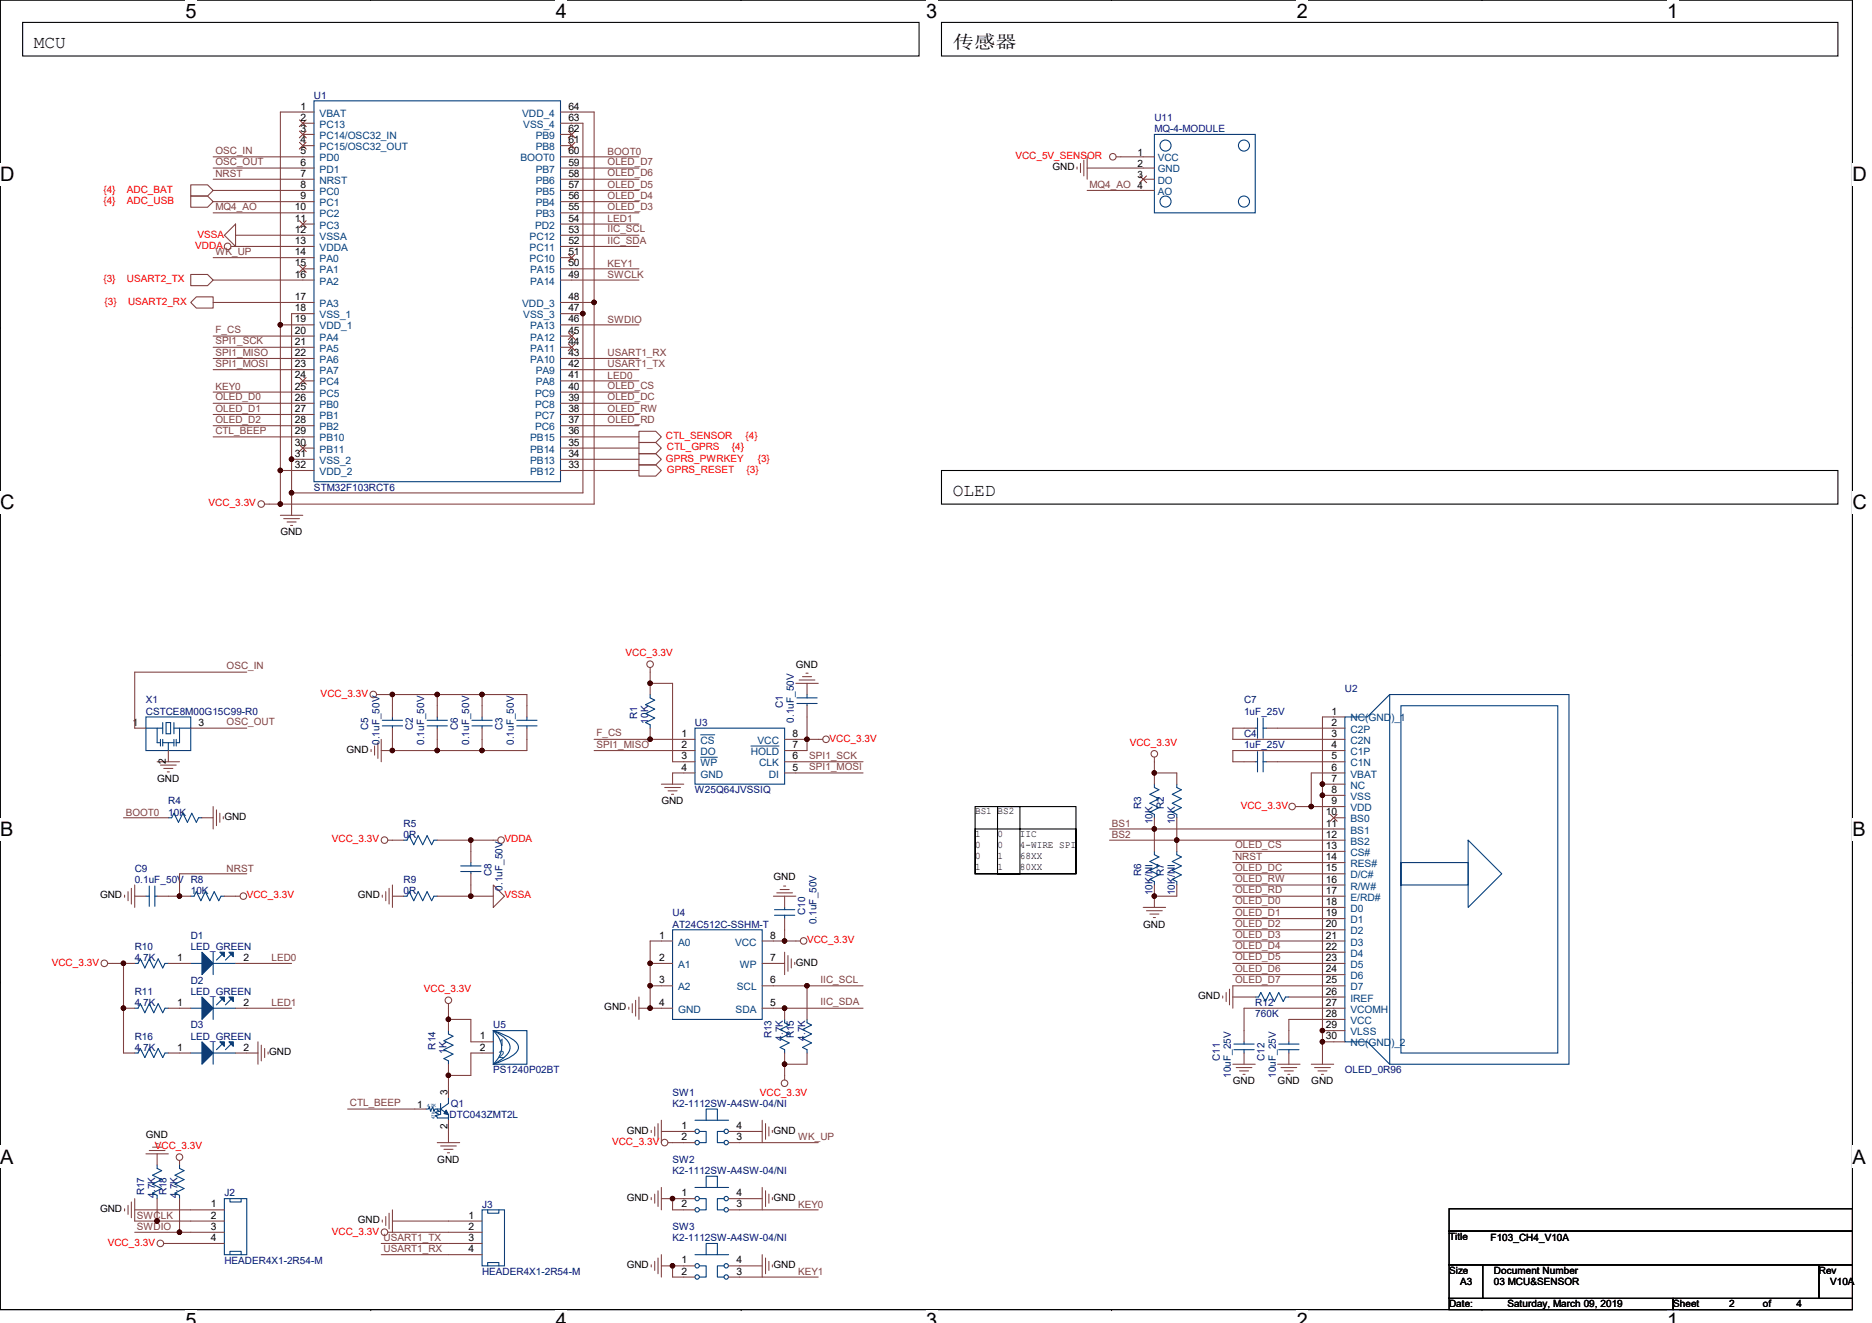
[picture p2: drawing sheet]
<svg xmlns="http://www.w3.org/2000/svg" width="297mm" height="210mm" viewBox="0 0 297 210" stroke-linecap="round" stroke-linejoin="round" font-family="sans-serif">
<path d="M0 0h293.9v207.9h-293.9z" fill="none" stroke="#000" stroke-width=".17"/>
<g fill="#fff">
<path d="M29.4 0h1.8v3.5h-1.8z"/>
<path d="M29.4 207.9h1.8v2h-1.8z"/>
</g>
<path d="M58.8 0h.1M58.8 207.9h.1" fill="none" stroke="#000" stroke-width=".17"/>
<g fill="#fff">
<path d="M88.2 0h1.8v3.5h-1.8z"/>
<path d="M88.2 207.9h1.8v2h-1.8z"/>
</g>
<path d="M117.6 0h.1M117.6 207.9h.1" fill="none" stroke="#000" stroke-width=".17"/>
<g fill="#fff">
<path d="M147 0h1.7v3.5h-1.7z"/>
<path d="M147 207.9h1.7v2h-1.7z"/>
</g>
<path d="M176.4 0h.1M176.4 207.9h.1" fill="none" stroke="#000" stroke-width=".17"/>
<g fill="#fff">
<path d="M205.8 0h1.7v3.5h-1.7z"/>
<path d="M205.8 207.9h1.7v2h-1.7z"/>
</g>
<path d="M235.2 0h.1M235.2 207.9h.1" fill="none" stroke="#000" stroke-width=".17"/>
<g fill="#fff">
<path d="M264.5 0h1.8v3.5h-1.8z"/>
<path d="M264.5 207.9h1.8v2h-1.8z"/>
<path d="M0 26h2.3v3.5h-2.3z"/>
<path d="M293.9 26h2.3v3.5h-2.3z"/>
<path d="M0 77.9h2.3v3.5h-2.3z"/>
<path d="M293.9 77.9h2.3v3.5h-2.3z"/>
</g>
<path d="M0 52h.1M293.9 52h.1" fill="none" stroke="#000" stroke-width=".17"/>
<g fill="#fff">
<path d="M0 129.9h2.1v3.5h-2.1z"/>
<path d="M293.9 129.9h2.1v3.5h-2.1z"/>
</g>
<path d="M0 103.9h.1M293.9 103.9h.1" fill="none" stroke="#000" stroke-width=".17"/>
<g fill="#fff">
<path d="M0 181.9h2.2v3.5h-2.2z"/>
<path d="M293.9 181.9h2.2v3.5h-2.2z"/>
</g>
<g fill="none" stroke="#000" stroke-width=".17">
<path d="M3.6 3.6h142.2v5.3h-142.2zM149.4 3.6h142.2v5.3h-142.2zM149.4 74.7h142.2v5.3h-142.2zM154.7 128h16v10.7h-16zM154.7 131.6h16v7.1h-16zM158.3 128h3.5v10.7h-3.5zM0 155.9h.1M293.9 155.9h.1M229.9 191.9h64v3.5h-64zM229.9 195.4h64v5.3h-64zM229.9 200.7h5.4v5.4h-5.4zM229.9 206.1h35.6v1.8h-35.6z"/>
<path d="M235.3 200.7h53.3v5.4h-53.3zM265.5 206.1h28.4v1.8h-28.4zM288.6 200.7h5.3v5.4h-5.3z"/>
</g>
<g fill="none" stroke="#804040" stroke-width=".17">
<path d="M48 19.6h1.8M49.8 17.8h-5.3v33.8M88.9 19.6h3.6v30.2M88.9 17.8h5.4v30.2M30.3 31.1h2.6l.9 .9-.9 .9h-2.6zM30.3 29.3h2.6l.9 .9-.9 .9h-2.6zM33.8 24.9h16M33.8 26.7h16M33.8 28.4h16M33.8 30.2h16M33.8 32h16M33.8 33.8h16"/>
<path d="M36.7 39.1h13.1M37.4 37.3h12.4M37.4 35.6v3.5l-1.8-1.8zM48 21.3h1.8M48 23.1h1.8M48 35.6h1.8M88.9 39.1h12.5M88.9 37.3h12.5M88.9 35.6h12.5M88.9 33.8h12.5M88.9 32h12.5M88.9 30.2h12.5"/>
<path d="M88.9 28.4h12.5M88.9 26.7h12.5M88.9 24.9h12.5M88.9 23.1h1.8M88.9 21.3h1.8M170.9 26.5v.3M171.4 26v1.4M172 25.4v2.5M172.5 26.7h10.7M172.5 30.2h10.7M172.5 24.9v3.5M177.1 24.9h6.1"/>
<path d="M181.4 28.4h1.8M30.3 48l.9-.9h2.6v1.8h-2.6zM30.3 43.6h2.6l.9 .8-.9 .9h-2.6zM33.8 44.4h16M33.8 48h16M33.8 53.3h16M33.8 55.1h16M33.8 56.9h16M33.8 58.7h16M44.5 51.6h5.3M44.5 51.6v23.1M48 42.7h1.8"/>
<path d="M49.8 40.9h-16M49.8 49.8h-3.5v23.1M88.9 58.7h12.5M88.9 56.9h12.5M88.9 55.1h1.8M88.9 53.3h1.8M88.9 51.6h12.5M88.9 49.8h3.6M88.9 48h5.4v32h-49.8M88.9 44.4h12.5M88.9 42.7h12.5M88.9 40.9h1.8"/>
<path d="M92.5 49.8v28.4h-46.2M33.8 62.2h16M33.8 64h16M33.8 67.6h16M33.8 69.3h16M33.8 65.8h16M44.5 74.7h5.3M44.5 74.7v5.3M46.3 72.9h3.5M46.3 72.9v5.3M46.3 78.2v3.6M48 60.5h1.8"/>
<path d="M48 71.1h1.8M88.9 74.7h12.5M88.9 72.9h12.5M88.9 69.3h12.5M88.9 67.6h12.5M88.9 65.8h12.5M88.9 64h12.5M88.9 62.2h12.5M88.9 60.5h12.5M101.4 71.1h-12.5M101.4 72h2.7l.8 .9-.8 .9h-2.7zM101.4 73.8h2.7l.8 .9-.8 .9h-2.7z"/>
<path d="M101.4 68.5h2.7l.8 .8-.8 .9h-2.7zM101.4 70.2h2.7l.8 .9-.8 .9h-2.7zM42 80h2.5M44.5 81.8h3.5M45 82.3h2.5M45.5 82.8h1.5M46.1 83.4h.3M23.2 115.6h.1M26.7 119.1h.1M26.7 119.1v1.8M30.3 115.6h8.9M30.3 115.6h.1"/>
<path d="M39.2 106.7h-17.8v8.9h1.8M58.9 119v.3M59.4 118.4v1.4M59.8 110.2h2.5M60 117.9v2.5M60.5 117.3v3.6M60.5 119.1h1.8M62.3 115.6v3.5M62.3 110.2v3.6M62.3 119.1h7.1M62.3 110.2h7.1M69.4 115.6v3.5"/>
<path d="M69.4 110.2v3.6M69.4 119.1h7.1M69.4 110.2h7.1M76.5 115.6v3.5M76.5 110.2v3.6M76.5 110.2h7.1v3.6M83.6 115.6v3.5h-7.1M94.3 117.3h8.9M103.2 108.5h3.5v12.4h3.6M103.2 117.3h7.1M103.2 106v2.5M103.2 110.2h.1"/>
<path d="M103.2 115.6h.1M103.2 108.5v1.7M103.2 115.6v1.7M110.3 119.1h-16M124.5 117.3h3.6M126.3 108.5h3.5M126.8 107.9h2.5M127.3 107.4h1.5M127.9 106.8h.3M128.1 117.3v1.8h-3.6M128.1 112v5.3M128.1 108.5v1.7"/>
<path d="M128.1 117.3h2.5M199.2 115.6h-3.6v1.7h17.8M201 115.6h12.4M213.4 113.8h-3.6v10.7M213.4 119.1h-17.8v1.8h3.6M19.6 129.8h7.1M24.9 120.9h3.6M25.5 121.4h2.5M26 122h1.4M26.5 122.5h.4M26.7 129.8h.1M32 129.8h.1"/>
<path d="M32 129.8h1.8M33.8 128v3.6M34.4 128.5v2.5M34.9 129.1v1.4M35.4 129.6v.4M39.2 138.7h-10.7v3.5M61.5 133.3h2.5M64 133.3h.1M69.4 133.3h5.3M69.4 133.3h.1M74.7 138.7v3.5M74.7 133.4v3.5"/>
<path d="M74.7 133.3h4.3M104.9 124.5h3.6M105.5 125h2.5M106 125.5h1.4M106.5 126.1h.4M110.3 122.7h-3.6v1.8M124.5 120.9h12.4M136.9 122.7h-12.4M176.1 131.6h7.1M176.1 133.3h10.6M183.2 120.2v2.5M183.2 129.8h.1"/>
<path d="M183.2 124.5h.1M183.2 135.1h.1M183.2 122.7v1.8M183.2 129.8v1.8M183.2 131.6v3.5M183.2 122.7h3.5v1.8M186.7 133.3h26.7M186.7 135.1h.1M186.7 129.8h.1M186.7 124.5h.1M186.7 129.8v3.5M186.7 133.4v1.7"/>
<path d="M195.6 135.1h17.8M195.6 136.9h17.8M195.6 138.7h17.8M201 120.9h12.4M205.6 128h2.5M208.1 128h5.3M209.8 124.5h3.6M209.8 124.5v1.7M209.8 126.2v37.4M209.8 126.2h3.6M211.6 129.8h1.8M213.4 122.7h-5.3v5.3"/>
<path d="M213.4 131.6h-30.2M17.1 152.9h2.5M19.6 152.9v7.1M19.6 152.9h1.8M19.8 142.1v.3M20.3 141.5v1.5M20.8 141v2.5M21.4 142.2h1.8M21.4 140.5v3.5M21.4 152.9h.1M24.9 142.2h3.6M26.7 152.9h.1"/>
<path d="M26.7 152.9h3.6M28.5 142.2h1.8M30.3 142.2h.1M35.6 142.2h2.5M35.6 142.2h.1M37.4 152.9h8.9M60.7 142.1v.3M61.2 141.5v1.5M61.7 141v2.5M62.3 142.2h1.7M62.3 140.5v3.5M64 142.2h.1"/>
<path d="M69.4 142.2h5.3M69.4 142.2h.1M71.2 159.3v2.5M74.7 142.2h3.6M78.3 140.5l1.7 1.7-1.7 1.8zM99.8 159.9v.3M100.3 159.3v1.4M100.9 158.8v2.5M101.4 158.2v3.6M103.2 152.9v3.6M103.2 156.5v3.5M103.2 152.9h3.5"/>
<path d="M106.7 149.4h-3.5v3.5M106.7 156.5h-3.5M120.9 156.5h7.2M120.9 152.9h3.6M120.9 149.4h3.6M122.7 142.2h3.6M123.3 141.7h2.4M123.8 141.2h1.4M124.3 140.6h.4M124.5 151.1v3.6M124.5 142.2v1.8M124.5 145.8v3.6"/>
<path d="M124.5 149.4h2.5M125 151.7v2.5M125.6 152.2v1.4M126.1 152.7v.4M128.1 156.5v5.3M128.1 156.5h8.8M181.4 144h3.6M181.9 144.5h2.5M182.5 145.1h1.4M183 145.6h.3M183.2 140.5h.1M183.2 140.5v1.7"/>
<path d="M183.2 142.2v1.8M186.7 140.5h.1M186.7 140.5v1.7h-3.5M194 158.1v.3M194.6 157.5v1.5M195.1 157v2.5M195.6 140.5h17.8M195.6 142.2h17.8M195.6 144h17.8M195.6 145.8h17.8M195.6 147.6h17.8M195.6 149.4h17.8"/>
<path d="M195.6 151.1h17.8M195.6 152.9h17.8M195.6 154.7h17.8M195.6 158.2h3.6M199.2 158.2h.1M204.5 158.2h8.9M204.5 158.2h.1M213.4 156.5h-17.8v3.5M19.6 160v7.1h1.8M19.6 160h1.8M21.4 167.1h.1M21.4 160h.1"/>
<path d="M26.7 167.1h.1M26.7 160h.1M26.7 160h3.6M26.7 167.1h3.6M37.4 160h8.9M37.4 167.1h3.5M40.9 165.4v3.5M41.5 165.9v2.5M42 166.4v1.5M42.5 167v.3M55.2 176h12.4M71.2 177.8v3.6"/>
<path d="M71.2 170.7v3.5M71.2 163.6h.1M71.2 168.9h.1M71.2 161.8v1.8M71.2 168.9v1.8M71.2 161.8h3.5v3.6h3.6M78.3 167.1h-3.6v3.6h-3.5M101.4 160h1.8M103.2 160h3.5M103.3 179.4v.3M103.9 178.9v1.4M104.4 178.3v2.5"/>
<path d="M104.9 179.6h5.4M104.9 177.8v3.6M115.6 179.6h5.3M120.9 177.8v3.6M120.9 160h3.6M121.5 178.3v2.5M122 178.9v1.4M122.6 179.4v.3M124.5 160h12.4M124.5 168.9v2.5M124.5 161.8h.1M124.5 167.1h.1"/>
<path d="M124.5 160v1.8M124.5 167.1v1.8M128.1 161.8h.1M128.1 167.1h.1M128.1 167.1v1.8h-3.6M195.6 168.9h3.6M196.1 169.4h2.5M196.7 170h1.4M197.2 170.5h.4M197.4 167.1v1.8M202.7 168.9h3.6M203.3 169.4h2.5"/>
<path d="M203.8 170h1.4M204.3 170.5h.4M204.5 167.1v1.8M208.1 168.9h3.5M208.6 169.4h2.5M209.1 170h1.5M209.7 170.5h.3M209.8 165.4h3.6M209.8 163.6h3.6M209.8 163.6v1.8M209.8 165.4v3.5M213.4 161.8h-8.9v3.6"/>
<path d="M213.4 160h-16v5.4M19.8 191.9v.3M20.3 191.3v1.4M20.8 190.8v2.5M21.4 192h14.2M21.4 190.2v3.6h3.5M21.4 195.6h7.1M23.2 183.1h3.5M23.7 182.6h2.5M24.2 182.1h1.5M24.8 181.5h.3M24.9 184.9h.1"/>
<path d="M24.9 190.2h.1M24.9 190.2v3.6M24.9 183.1v1.8M24.9 193.8h10.7M26 197.4h9.6M28.5 184.2v.7M28.5 184.9h.1M28.5 190.2h.1M28.5 190.2v5.4M28.5 195.6h7.1M60.5 197.4h16M60.5 199.1h16"/>
<path d="M60.7 193.6v.4M61.2 193.1v1.4M61.5 195.6h.8M61.7 192.6v2.5M62.3 193.8h14.2M62.3 195.6h14.2M62.3 192v3.6M69.4 181.4h3.5M69.9 181.9h2.5M70.4 182.4h1.5M71 183h.3M103.3 190.1v.3"/>
<path d="M103.9 189.5v1.5M104.4 189v2.5M104.4 199.7v2.5M104.9 190.2h1.8M104.9 188.5v3.5M104.9 199.1v3.6M106 181.4h4.3M106.7 190.2v1.8h3.6M106.7 190.2h3.6M115.6 190.2h5.3M115.6 192h14.2M115.6 181.4h14.2"/>
<path d="M120.9 188.5v3.5M120.9 199.1v3.6M121.5 189v2.5M121.5 199.7v2.5M122 189.5v1.5M122.6 190.1v.3M103.3 200.7v.4M103.9 200.2v1.4M104.9 200.9h1.8M106.7 200.9v1.8h3.6M106.7 200.9h3.6M115.6 200.9h5.3"/>
<path d="M115.6 202.7h14.2M122 200.2v1.4M122.6 200.7v.4"/>
<circle cx="36.1" cy="39.1" r=".52"/>
<circle cx="176.6" cy="24.9" r=".52"/>
<circle cx="41.4" cy="80" r=".52"/>
<circle cx="59.2" cy="110.2" r=".52"/>
<circle cx="103.1" cy="105.4" r=".52"/>
<circle cx="131.1" cy="117.3" r=".52"/>
<circle cx="183.2" cy="119.6" r=".52"/>
<circle cx="61" cy="133.3" r=".52"/>
<circle cx="79.5" cy="133.3" r=".52"/>
<circle cx="205" cy="128" r=".52"/>
<circle cx="16.6" cy="152.9" r=".52"/>
<circle cx="38.6" cy="142.2" r=".52"/>
<circle cx="71.1" cy="158.8" r=".52"/>
<circle cx="127.5" cy="149.3" r=".52"/>
<circle cx="124.5" cy="171.9" r=".52"/>
<circle cx="25.4" cy="197.3" r=".52"/>
<circle cx="28.5" cy="183.7" r=".52"/>
<circle cx="61" cy="195.6" r=".52"/>
<circle cx="105.5" cy="181.3" r=".52"/>
</g>
<g fill="none" stroke="#003c77" stroke-width=".17">
<path d="M49.8 16h39.1v60.5h-39.1zM183.2 21.3h16v12.5h-16zM23.2 113.8h7.1v5.3h-7.1zM23.2 115.6h2.6M24.9 115.6v2.3h.6M25.5 117.3v1.1M25.8 114.7v1.8M25.8 117.3v1.1M25.8 117.9h1.8M26.3 114.7h.8v1.8h-.8zM26.7 117.9v1.2M27.6 115.6h2.7"/>
<path d="M27.6 114.7v1.8M27.6 117.3v1.1M28 117.3v1.1M28.5 115.6v2.3h-.5M60.7 114.3h3.2M60.7 115.2h3.2M62.3 115.2v.4M62.3 113.8v.5M67.8 114.3h3.2M67.8 115.2h3.2M69.4 115.2v.4M69.4 113.8v.5"/>
<path d="M74.9 114.3h3.2M74.9 115.2h3.2M76.5 115.2v.4M76.5 113.8v.5M82 114.3h3.2M82 115.2h3.2M83.6 115.2v.4M83.6 113.8v.5M103.2 110.2v.6l.7 .3-1.5 .7 1.5 .7-1.5 .8 1.5 .7-1.5 .7 .8 .3v.6M110.3 115.6h14.2v8.9h-14.2zM126.4 110.8h3.3M126.4 111.7h3.3"/>
<path d="M128.1 111.7v.3M128.1 110.2v.6M199.2 115.6h.3M199.5 114v3.2M199.5 119.3v3.2M200.4 114v3.2M200.4 115.6h.6M200.4 119.3v3.2M220.5 110.2l-3.5 3.6h-3.6v51.6h3.6l3.5 3.5M220.5 110.2h28.5v58.7h-28.5zM222.3 112h24.9v55.1h-24.9zM26.7 129.8h.5l.4-.7 .7 1.4 .7-1.4 .7 1.4 .7-1.4 .8 1.4 .3-.7h.5"/>
<path d="M64 133.3h.6l.3-.7 .8 1.5 .7-1.5 .7 1.5 .7-1.5 .7 1.5 .4-.8h.5M73.1 137.4h3.2M73.1 138.3h3.2M74.7 138.3v.4M74.7 136.9v.5M183.2 124.5v.5l.7 .3-1.4 .8 1.4 .7-1.4 .7 1.4 .7-1.4 .7 .7 .4v.5M183.2 135.1v.6l.7 .3-1.4 .7 1.4 .7-1.4 .8 1.4 .7-1.4 .7 .7 .3v.6M186.7 135.1v.6l.7 .3-1.4 .7 1.4 .7-1.4 .8 1.4 .7-1.4 .7 .7 .3v.6M186.7 124.5v.5l.7 .3-1.4 .8 1.4 .7-1.4 .7 1.4 .7-1.4 .7 .7 .4v.5M199.2 120.9h.3M200.4 120.9h.6M222.3 136.9h10.7v3.6h-10.7z"/>
<path d="M233 133.3l5.3 5.4-5.3 5.3zM21.4 152.9h.5l.4-.7 .7 1.4 .7-1.4 .7 1.4 .7-1.4 .7 1.4 .4-.7h.5M23.2 142.2h.5M23.7 140.6v3.2M24.6 140.6v3.2M24.6 142.2h.3M30.3 142.2h.5l.4-.7 .7 1.5 .7-1.5 .7 1.5 .7-1.5 .7 1.5 .4-.8h.5M30.3 152.9h1.7M33.8 158.2v3.6M33.8 151.1v3.6M33.8 152.9h3.6M35.2 158.6l-.8 .9"/>
<path d="M35.2 151.5l-.8 .9M36.7 158.6l-.9 .9M36.7 151.5l-.9 .9M64 142.2h.6l.3-.7 .8 1.5 .7-1.5 .7 1.5 .7-1.5 .7 1.5 .4-.8h.5M106.7 147.6h14.2v14.2h-14.2zM122.9 145.3h3.2M122.9 144.4h3.2M124.5 144v.4M124.5 145.3v.5M199.2 158.2h.5l.4-.7 .7 1.5 .7-1.5 .7 1.5 .7-1.5 .7 1.5 .4-.8h.5M21.4 167.1h.5l.4-.7 .7 1.5 .7-1.5 .7 1.5 .7-1.5 .7 1.5 .4-.8h.5M21.4 160h.5l.4-.7 .7 1.4 .7-1.4 .7 1.4 .7-1.4 .7 1.4 .4-.7h.5"/>
<path d="M30.3 160h1.7M30.3 167.1h1.7M33.8 160h3.6M33.8 165.4v3.5M33.8 167.1h3.6M35.2 165.7l-.8 .9M36.7 165.7l-.9 .9M67.6 176h.4l.1-.3 .2 .7 .4-.7 .2 .7 .1-.4h.9M69.4 176v.2l.3 .2-.7 .2 .7 .3-.7 .2 .4 .2v.1h1.8M69.9 176l1.3 .9v.9M69.9 175.1v1.8M71.2 174.2v.9l-1.3 .9"/>
<path d="M71.2 163.6v.5l.7 .4-1.5 .7 1.5 .7-1.5 .7 1.5 .7-1.5 .7 .8 .4v.5M78.3 163.6h5.3v5.3h-5.3zM78.3 163.6a3.3 3.3 0 0 1 0 5.3M78.3 163.6a5 5 0 0 1 2.5 2.1 1.84 1.84 0 0 1-.8 2.1l-1.7 1.1M78.3 163.6a8.6 8.6 0 0 1 3.7 1.9l.2 .5v.5a4.2 4.2 0 0 1-2.6 1.9l-1.3 .5M110.3 177.8h5.3M111 179.6h1.1v1.8h-1.1M112.1 177.8v-1.8h1.7v1.8M114.9 179.6h-1.1v1.8h1.1M124.5 161.8v.5l.7 .4-1.4 .7 1.4 .7-1.4 .7 1.4 .7-1.4 .7 .7 .4v.5M128.1 161.8v.5l.7 .4-1.5 .7 1.5 .7-1.5 .7 1.5 .7-1.5 .7 .8 .4v.5M195.8 166.6h3.2"/>
<path d="M195.8 165.7h3.2M197.4 165.4v.3M197.4 166.6v.5M202.9 166.6h3.2M202.9 165.7h3.2M204.5 165.4v.3M204.5 166.6v.5M24.9 184.9v.5l.8 .4-1.5 .7 1.5 .7-1.5 .7 1.5 .7-1.5 .8 .7 .3v.5M28.5 184.9v.5l.7 .4-1.4 .7 1.4 .7-1.4 .7 1.4 .7-1.4 .8 .7 .3v.5M35.6 190.2h3.6v8.9h-3.6zM36.5 190.2v.6h1.8v-.6M36.5 199.1v-.5h1.8v.5"/>
<path d="M76.5 192h3.5v8.9h-3.5zM77.4 192v.6h1.8v-.6M110.3 188.5h5.3M110.3 199.1h5.3M111 190.2h1.1v1.8h-1.1M112.1 188.5v-1.8h1.7v1.8M112.1 199.1v-1.7h1.7v1.7M114.9 190.2h-1.1v1.8h1.1M77.4 200.9v-.5h1.8v.5M111 200.9h1.1v1.8h-1.1M114.9 200.9h-1.1v1.8h1.1"/>
<circle cx="184.9" cy="32" r=".88"/>
<circle cx="184.9" cy="23.1" r=".88"/>
<circle cx="197.4" cy="32" r=".88"/>
<circle cx="197.4" cy="23.1" r=".88"/>
<circle cx="110.6" cy="179.6" r=".35"/>
<circle cx="115.2" cy="179.6" r=".35"/>
<circle cx="110.6" cy="181.3" r=".35"/>
<circle cx="110.6" cy="192" r=".35"/>
<circle cx="110.6" cy="190.2" r=".35"/>
<circle cx="115.2" cy="192" r=".35"/>
<circle cx="115.2" cy="190.2" r=".35"/>
<circle cx="115.2" cy="181.3" r=".35"/>
<circle cx="110.6" cy="200.9" r=".35"/>
<circle cx="110.6" cy="202.7" r=".35"/>
<circle cx="115.2" cy="202.7" r=".35"/>
<circle cx="115.2" cy="200.9" r=".35"/>
</g>
<path d="M111.2 116.6h2.2M119.1 118.4h4.5M111.2 120.2h2.6" fill="none" stroke="#004080" stroke-width=".16"/>
<g fill="#003c77" stroke="#003c77" stroke-width=".17">
<path d="M32 158.2l1.8 1.8-1.8 1.8z" fill-rule="evenodd"/>
<path d="M34.9 158.2h.7v.8z" fill-rule="evenodd"/>
<path d="M36.3 158.2h.7v.8z" fill-rule="evenodd"/>
<path d="M70.8 176.2l.4 .7-.8-.2z" fill-rule="evenodd"/>
<path d="M32 151.1l1.8 1.8-1.8 1.8z" fill-rule="evenodd"/>
<path d="M34.9 151.1h.7v.7z" fill-rule="evenodd"/>
<path d="M36.3 151.1h.7v.7z" fill-rule="evenodd"/>
<path d="M32 165.4l1.8 1.7-1.8 1.8z" fill-rule="evenodd"/>
<path d="M34.9 165.4h.7v.7z" fill-rule="evenodd"/>
<path d="M36.3 165.4h.7v.7z" fill-rule="evenodd"/>
</g>
<g fill="none" stroke="#804000" stroke-width=".16">
<path d="M47.5 19l1.1 1.1M48.6 19l-1.1 1.1M47.5 20.8l1.1 1.1M47.5 22.6l1.1 1.1M47.5 35l1.1 1.1M48.6 20.8l-1.1 1.1M48.6 22.6l-1.1 1.1M48.6 35l-1.1 1.1M90.2 22.6l1.1 1.1M90.2 20.8l1.1 1.1M91.2 22.6l-1 1.1M91.2 20.8l-1 1.1"/>
<path d="M180.9 27.9l1 1.1M181.9 27.9l-1.1 1.1M47.5 42.1l1.1 1.1M47.5 59.9l1.1 1.1M48.6 42.1l-1.1 1.1M48.6 59.9l-1.1 1.1M90.2 54.6l1.1 1.1M90.2 52.8l1.1 1.1M90.2 40.4l1.1 1M91.2 54.6l-1 1.1M91.2 52.8l-1 1.1M91.2 40.4l-1 1"/>
<path d="M47.5 70.6l1.1 1.1M48.6 70.6l-1.1 1.1M211.1 129.3l1.1 1M212.1 129.3l-1 1"/>
</g>
<g fill="#400000" stroke="#400000" stroke-width=".17">
<circle cx="62.3" cy="110.2" r=".35"/>
<circle cx="62.3" cy="119.1" r=".35"/>
<circle cx="76.5" cy="119.1" r=".35"/>
<circle cx="69.4" cy="119.1" r=".35"/>
<circle cx="74.7" cy="142.2" r=".35"/>
<circle cx="74.7" cy="133.3" r=".35"/>
<circle cx="24.9" cy="193.8" r=".35"/>
<circle cx="28.5" cy="195.6" r=".35"/>
<circle cx="76.5" cy="110.2" r=".35"/>
<circle cx="69.4" cy="110.2" r=".35"/>
<circle cx="94.3" cy="48" r=".35"/>
<circle cx="46.3" cy="72.9" r=".35"/>
<circle cx="92.5" cy="49.8" r=".35"/>
<circle cx="44.5" cy="51.5" r=".35"/>
<circle cx="44.5" cy="74.7" r=".35"/>
<circle cx="46.3" cy="78.2" r=".35"/>
<circle cx="44.5" cy="80" r=".35"/>
<circle cx="19.6" cy="160" r=".35"/>
<circle cx="19.6" cy="152.9" r=".35"/>
<circle cx="28.5" cy="142.2" r=".35"/>
<circle cx="209.8" cy="124.4" r=".35"/>
<circle cx="183.2" cy="122.7" r=".35"/>
<circle cx="209.8" cy="163.6" r=".35"/>
<circle cx="209.8" cy="126.2" r=".35"/>
<circle cx="208.1" cy="128" r=".35"/>
<circle cx="183.2" cy="131.6" r=".35"/>
<circle cx="186.7" cy="133.3" r=".35"/>
<circle cx="183.2" cy="142.2" r=".35"/>
<circle cx="209.8" cy="165.3" r=".35"/>
<circle cx="106.7" cy="190.2" r=".35"/>
<circle cx="106.7" cy="200.9" r=".35"/>
<circle cx="71.1" cy="161.8" r=".35"/>
<circle cx="71.1" cy="170.7" r=".35"/>
<circle cx="103.2" cy="108.4" r=".35"/>
<circle cx="128" cy="117.3" r=".35"/>
<circle cx="103.2" cy="117.3" r=".35"/>
<circle cx="124.5" cy="149.3" r=".35"/>
<circle cx="103.2" cy="156.5" r=".35"/>
<circle cx="103.2" cy="152.9" r=".35"/>
<circle cx="128" cy="156.5" r=".35"/>
<circle cx="103.2" cy="160" r=".35"/>
<circle cx="124.5" cy="160" r=".35"/>
<circle cx="124.5" cy="168.9" r=".35"/>
</g>
<g font-size="3.2">
<text x="29.4" y="2.8">5</text>
<text x="88.2" y="2.8">4</text>
<text x="147" y="2.8">3</text>
<text x="205.8" y="2.8">2</text>
<text x="264.5" y="2.8">1</text>
<text x="0" y="28.8">D</text>
<text x="293.9" y="28.8">D</text>
<text x="0" y="80.8">C</text>
<text x="293.9" y="80.8">C</text>
<text x="0" y="132.7">B</text>
<text x="293.9" y="132.7">B</text>
<text x="0" y="184.7">A</text>
<text x="293.9" y="184.7">A</text>
<text x="29.4" y="210.7">5</text>
<text x="88.2" y="210.7">4</text>
<text x="147" y="210.7">3</text>
<text x="205.8" y="210.7">2</text>
<text x="264.5" y="210.7">1</text>
</g>
<g font-size="2.8">
<text x="5.4" y="7.6">MCU</text>
<text x="151.2" y="7.6">传感器</text>
<text x="151.2" y="78.7">OLED</text>
</g>
<g font-size="1.6">
<text x="47.7" y="17.4">1</text>
<text x="90.2" y="17.4">64</text>
<text x="47.7" y="19.2">2</text>
<text x="47.7" y="21">3</text>
<text x="47.7" y="22.7">4</text>
<text x="90.2" y="19.2">63</text>
<text x="90.2" y="22.7">61</text>
<text x="90.2" y="21">62</text>
<text x="47.7" y="24.5">5</text>
<text x="47.7" y="26.3">6</text>
<text x="47.7" y="28.1">7</text>
<text x="47.7" y="29.8">8</text>
<text x="90.2" y="24.5">60</text>
<text x="90.2" y="29.8">57</text>
<text x="90.2" y="28.1">58</text>
<text x="90.2" y="26.3">59</text>
<text x="167" y="27">GND</text>
<text x="180.5" y="24.7">1</text>
<text x="180.5" y="26.5">2</text>
<text x="180.5" y="28.3">3</text>
<text x="46.8" y="33.4">10</text>
<text x="46.8" y="35.2">11</text>
<text x="47.7" y="31.6">9</text>
<text x="90.2" y="35.2">54</text>
<text x="90.2" y="33.4">55</text>
<text x="90.2" y="31.6">56</text>
<text x="46.8" y="37">12</text>
<text x="46.8" y="38.7">13</text>
<text x="46.8" y="40.5">14</text>
<text x="90.2" y="40.5">51</text>
<text x="90.2" y="38.7">52</text>
<text x="90.2" y="37">53</text>
<text x="46.8" y="42.3">15</text>
<text x="46.8" y="44.1">16</text>
<text x="46.8" y="47.6">17</text>
<text x="90.2" y="47.6">48</text>
<text x="90.2" y="44.1">49</text>
<text x="90.2" y="42.3">50</text>
<text x="46.8" y="49.4">18</text>
<text x="46.8" y="51.2">19</text>
<text x="46.8" y="53">20</text>
<text x="90.2" y="49.4">47</text>
<text x="90.2" y="53">45</text>
<text x="90.2" y="51.2">46</text>
<text x="46.8" y="54.7">21</text>
<text x="46.8" y="56.5">22</text>
<text x="46.8" y="58.3">23</text>
<text x="90.2" y="58.3">42</text>
<text x="90.2" y="56.5">43</text>
<text x="90.2" y="54.7">44</text>
<text x="46.8" y="60.1">24</text>
<text x="46.8" y="61.8">25</text>
<text x="46.8" y="63.6">26</text>
<text x="46.8" y="65.4">27</text>
<text x="90.2" y="65.4">38</text>
<text x="90.2" y="63.6">39</text>
<text x="90.2" y="61.8">40</text>
<text x="90.2" y="60.1">41</text>
<text x="46.8" y="67.2">28</text>
<text x="46.8" y="69">29</text>
<text x="46.8" y="70.7">30</text>
<text x="90.2" y="67.2">37</text>
<text x="90.2" y="70.7">35</text>
<text x="90.2" y="69">36</text>
<text x="46.8" y="72.5">31</text>
<text x="46.8" y="74.3">32</text>
<text x="90.2" y="74.3">33</text>
<text x="90.2" y="72.5">34</text>
<text x="44.5" y="85">GND</text>
<text x="126.3" y="106">GND</text>
<text x="211.3" y="113.4">1</text>
<text x="21" y="115.2">1</text>
<text x="31.5" y="115.2">3</text>
<text x="55" y="119.5">GND</text>
<text x="108.1" y="118.7">2</text>
<text x="108.1" y="117">1</text>
<text x="125.7" y="118.7">7</text>
<text x="125.7" y="117">8</text>
<text x="211.3" y="115.2">2</text>
<text x="211.3" y="117">3</text>
<text x="211.3" y="118.7">4</text>
<text x="24.9" y="124.1">GND</text>
<text x="26.3" y="121.3" transform="rotate(-90 26.3 121.3)">2</text>
<text x="108.1" y="122.3">4</text>
<text x="108.1" y="120.5">3</text>
<text x="125.7" y="122.3">5</text>
<text x="125.7" y="120.5">6</text>
<text x="211.3" y="120.5">5</text>
<text x="211.3" y="122.3">6</text>
<text x="211.3" y="124.1">7</text>
<text x="211.3" y="125.9">8</text>
<text x="35.6" y="130.2">GND</text>
<text x="104.9" y="127.7">GND</text>
<text x="154.7" y="129.3">BS1 BS2</text>
<text x="210.4" y="129.4">10</text>
<text x="210.4" y="131.2">11</text>
<text x="211.3" y="127.6">9</text>
<text x="154.7" y="132.8">1</text>
<text x="154.7" y="134.6">0</text>
<text x="154.7" y="136.4">0</text>
<text x="158.3" y="132.8">0</text>
<text x="158.3" y="134.6">0</text>
<text x="158.3" y="136.4">1</text>
<text x="161.8" y="136.4">68XX</text>
<text x="161.8" y="132.8">IIC</text>
<text x="161.8" y="134.6">4-WIRE SPI</text>
<text x="210.4" y="133">12</text>
<text x="210.4" y="134.7">13</text>
<text x="210.4" y="136.5">14</text>
<text x="15.9" y="142.6">GND</text>
<text x="56.8" y="142.6">GND</text>
<text x="122.7" y="139.7">GND</text>
<text x="154.7" y="138.2">1</text>
<text x="158.3" y="138.2">1</text>
<text x="161.8" y="138.2">80XX</text>
<text x="210.4" y="138.3">15</text>
<text x="210.4" y="140.1">16</text>
<text x="210.4" y="141.9">17</text>
<text x="210.4" y="143.6">18</text>
<text x="104.6" y="149">1</text>
<text x="122.2" y="149">8</text>
<text x="181.4" y="147.2">GND</text>
<text x="210.4" y="145.4">19</text>
<text x="210.4" y="147.2">20</text>
<text x="210.4" y="149">21</text>
<text x="28.1" y="152.5">1</text>
<text x="38.6" y="152.5">2</text>
<text x="104.6" y="152.5">2</text>
<text x="122.2" y="152.5">7</text>
<text x="126.3" y="153.3">GND</text>
<text x="210.4" y="150.7">22</text>
<text x="210.4" y="152.5">23</text>
<text x="210.4" y="154.3">24</text>
<text x="28.1" y="159.6">1</text>
<text x="38.6" y="159.6">2</text>
<text x="95.9" y="160.4">GND</text>
<text x="104.6" y="156.1">3</text>
<text x="104.6" y="159.6">4</text>
<text x="122.2" y="159.6">5</text>
<text x="122.2" y="156.1">6</text>
<text x="190.1" y="158.6">GND</text>
<text x="210.4" y="156.1">25</text>
<text x="210.4" y="157.9">26</text>
<text x="210.4" y="159.6">27</text>
<text x="210.4" y="161.4">28</text>
<text x="28.1" y="166.8">1</text>
<text x="38.6" y="166.8">2</text>
<text x="42.7" y="167.5">GND</text>
<text x="76.1" y="165">1</text>
<text x="76.1" y="166.8">2</text>
<text x="210.4" y="163.2">29</text>
<text x="210.4" y="165">30</text>
<text x="71" y="173.7" transform="rotate(-90 71 173.7)">3</text>
<text x="195.6" y="172.1">GND</text>
<text x="202.7" y="172.1">GND</text>
<text x="208.1" y="172.1">GND</text>
<text x="66.2" y="175.8">1</text>
<text x="71" y="179.2" transform="rotate(-90 71 179.2)">2</text>
<text x="99.4" y="179.9">GND</text>
<text x="108.1" y="179.2">1</text>
<text x="116.9" y="179.2">4</text>
<text x="122.7" y="179.9">GND</text>
<text x="23.2" y="180.6">GND</text>
<text x="69.4" y="184.6">GND</text>
<text x="108.1" y="181">2</text>
<text x="116.9" y="181">3</text>
<text x="33.5" y="191.6">1</text>
<text x="99.4" y="190.6">GND</text>
<text x="108.1" y="189.9">1</text>
<text x="108.1" y="191.6">2</text>
<text x="116.9" y="189.9">4</text>
<text x="116.9" y="191.6">3</text>
<text x="122.7" y="190.6">GND</text>
<text x="15.9" y="192.4">GND</text>
<text x="33.5" y="193.4">2</text>
<text x="33.5" y="195.2">3</text>
<text x="33.5" y="197">4</text>
<text x="56.8" y="194.2">GND</text>
<text x="74.4" y="193.4">1</text>
<text x="74.4" y="195.2">2</text>
<text x="74.4" y="197">3</text>
<text x="229.9" y="196.8">Title</text>
<text x="236.5" y="197">F103_CH4_V10A</text>
<text x="74.4" y="198.8">4</text>
<text x="99.4" y="201.3">GND</text>
<text x="108.1" y="200.5">1</text>
<text x="108.1" y="202.3">2</text>
<text x="116.9" y="200.5">4</text>
<text x="116.9" y="202.3">3</text>
<text x="122.7" y="201.3">GND</text>
<text x="229.9" y="202.2">Size</text>
<text x="231.7" y="203.9">A3</text>
<text x="237" y="203.9">03 MCU&amp;SENSOR</text>
<text x="237" y="202.2">Document Number</text>
<text x="288.6" y="202.2">Rev</text>
<text x="290.4" y="203.9">V10A</text>
<text x="229.9" y="207.5">Date:</text>
<text x="239.2" y="207.5">Saturday, March 09, 2019</text>
<text x="265.5" y="207.5">Sheet</text>
<text x="274.4" y="207.5">2</text>
<text x="279.7" y="207.5">of</text>
<text x="285" y="207.5">4</text>
</g>
<g font-size="1.6" fill="#000080">
<text x="49.8" y="15.6">U1</text>
<text x="183.2" y="19.2">U11</text>
<text x="183.2" y="21">MQ-4-MODULE</text>
<text x="49.8" y="77.9">STM32F103RCT6</text>
<text x="23.2" y="111.7">X1</text>
<text x="23.2" y="113.4">CSTCE8M00G15C99-R0</text>
<text x="124.2" y="112.4" transform="rotate(-90 124.2 112.4)">C1</text>
<text x="197.4" y="111.7">C7</text>
<text x="197.4" y="113.4">1uF_25V</text>
<text x="213.4" y="109.9">U2</text>
<text x="58.4" y="115.9" transform="rotate(-90 58.4 115.9)">C5</text>
<text x="60.2" y="118.2" transform="rotate(-90 60.2 118.2)">0.1uF_50V</text>
<text x="65.5" y="115.9" transform="rotate(-90 65.5 115.9)">C2</text>
<text x="67.3" y="118.2" transform="rotate(-90 67.3 118.2)">0.1uF_50V</text>
<text x="72.6" y="115.9" transform="rotate(-90 72.6 115.9)">C6</text>
<text x="74.4" y="118.2" transform="rotate(-90 74.4 118.2)">0.1uF_50V</text>
<text x="79.8" y="115.9" transform="rotate(-90 79.8 115.9)">C3</text>
<text x="81.5" y="118.2" transform="rotate(-90 81.5 118.2)">0.1uF_50V</text>
<text x="101.1" y="114.2" transform="rotate(-90 101.1 114.2)">R1</text>
<text x="102.9" y="114.9" transform="rotate(-90 102.9 114.9)">10K</text>
<text x="110.3" y="115.2">U3</text>
<text x="126" y="114.7" transform="rotate(-90 126 114.7)">0.1uF_50V</text>
<text x="197.4" y="117">C4</text>
<text x="197.4" y="118.8">1uF_25V</text>
<text x="110.3" y="125.9">W25Q64JVSSIQ</text>
<text x="26.7" y="127.7">R4</text>
<text x="26.7" y="129.4">10K</text>
<text x="64" y="131.2">R5</text>
<text x="181.1" y="128.4" transform="rotate(-90 181.1 128.4)">R3</text>
<text x="182.9" y="130.9" transform="rotate(-90 182.9 130.9)">10K</text>
<text x="184.7" y="128.4" transform="rotate(-90 184.7 128.4)">R2</text>
<text x="186.4" y="130.9" transform="rotate(-90 186.4 130.9)">10K</text>
<text x="64" y="133">0R</text>
<text x="21.4" y="138.3">C9</text>
<text x="21.4" y="140.1">0.1uF_50V R8</text>
<text x="30.3" y="141.9">10K</text>
<text x="64" y="140.1">R9</text>
<text x="64" y="141.9">0R</text>
<text x="78" y="139" transform="rotate(-90 78 139)">C8</text>
<text x="79.8" y="141.4" transform="rotate(-90 79.8 141.4)">0.1uF_50V</text>
<text x="181.1" y="139" transform="rotate(-90 181.1 139)">R6</text>
<text x="182.9" y="142.1" transform="rotate(-90 182.9 142.1)">10K/NI</text>
<text x="184.7" y="139" transform="rotate(-90 184.7 139)">R7</text>
<text x="186.4" y="142.1" transform="rotate(-90 186.4 142.1)">10K/NI</text>
<text x="30.3" y="149">D1</text>
<text x="106.7" y="145.4">U4</text>
<text x="106.7" y="147.2">AT24C512C-SSHM-T</text>
<text x="127.8" y="145.3" transform="rotate(-90 127.8 145.3)">C10</text>
<text x="129.5" y="146.7" transform="rotate(-90 129.5 146.7)">0.1uF_50V</text>
<text x="21.4" y="150.8">R10</text>
<text x="21.4" y="152.5">4.7K</text>
<text x="30.3" y="150.8">LED_GREEN</text>
<text x="21.4" y="157.9">R11</text>
<text x="21.4" y="159.7">4.7K</text>
<text x="30.3" y="156.1">D2</text>
<text x="30.3" y="157.9">LED_GREEN</text>
<text x="199.2" y="159.7">R12</text>
<text x="199.2" y="161.4">760K</text>
<text x="21.4" y="165">R16</text>
<text x="21.4" y="166.8">4.7K</text>
<text x="30.3" y="163.2">D3</text>
<text x="30.3" y="165">LED_GREEN</text>
<text x="69.1" y="166.6" transform="rotate(-90 69.1 166.6)">R14</text>
<text x="70.9" y="167.3" transform="rotate(-90 70.9 167.3)">1K</text>
<text x="78.3" y="163.2">U5</text>
<text x="122.4" y="164.8" transform="rotate(-90 122.4 164.8)">R13</text>
<text x="124.2" y="165.2" transform="rotate(-90 124.2 165.2)">4.7K</text>
<text x="126" y="164.8" transform="rotate(-90 126 164.8)">R15</text>
<text x="127.8" y="165.2" transform="rotate(-90 127.8 165.2)">4.7K</text>
<text x="78.3" y="170.3">PS1240P02BT</text>
<text x="106.7" y="173.9">SW1</text>
<text x="193.5" y="168.4" transform="rotate(-90 193.5 168.4)">C11</text>
<text x="195.3" y="171" transform="rotate(-90 195.3 171)">10uF_25V</text>
<text x="200.7" y="168.4" transform="rotate(-90 200.7 168.4)">C12</text>
<text x="202.4" y="171" transform="rotate(-90 202.4 171)">10uF_25V</text>
<text x="213.4" y="170.3">OLED_0R96</text>
<text x="71.3" y="177.4">DTC043ZMT2L</text>
<text x="71.5" y="175.7">Q1</text>
<text x="106.7" y="175.7">K2-1112SW-A4SW-04/NI</text>
<text x="106.7" y="184.6">SW2</text>
<text x="22.9" y="189.7" transform="rotate(-90 22.9 189.7)">R17</text>
<text x="24.6" y="190.1" transform="rotate(-90 24.6 190.1)">4.7K</text>
<text x="26.4" y="189.7" transform="rotate(-90 26.4 189.7)">R18</text>
<text x="28.2" y="190.1" transform="rotate(-90 28.2 190.1)">4.7K</text>
<text x="35.6" y="189.9">J2</text>
<text x="76.5" y="191.7">J3</text>
<text x="106.7" y="186.3">K2-1112SW-A4SW-04/NI</text>
<text x="106.7" y="195.2">SW3</text>
<text x="106.7" y="197">K2-1112SW-A4SW-04/NI</text>
<text x="35.6" y="200.6">HEADER4X1-2R54-M</text>
<text x="76.5" y="202.3">HEADER4X1-2R54-M</text>
</g>
<g font-size="1.6" fill="#004080">
<text x="50.7" y="18.5">VBAT</text>
<text x="50.7" y="20.3">PC13</text>
<text x="50.7" y="22.1">PC14/OSC32_IN</text>
<text x="50.7" y="23.8">PC15/OSC32_OUT</text>
<text x="82.9" y="18.5">VDD_4</text>
<text x="83" y="20.3">VSS_4</text>
<text x="85" y="23.8">PB8</text>
<text x="85" y="22.1">PB9</text>
<text x="50.7" y="25.6">PD0</text>
<text x="50.7" y="27.4">PD1</text>
<text x="50.7" y="29.2">NRST</text>
<text x="82.6" y="25.6">BOOT0</text>
<text x="85" y="29.2">PB6</text>
<text x="85" y="27.4">PB7</text>
<text x="183.7" y="25.6">VCC</text>
<text x="183.7" y="27.4">GND</text>
<text x="183.7" y="29.1">DO</text>
<text x="50.7" y="30.9">PC0</text>
<text x="50.7" y="32.7">PC1</text>
<text x="50.7" y="34.5">PC2</text>
<text x="85" y="34.5">PB3</text>
<text x="85" y="32.7">PB4</text>
<text x="85" y="30.9">PB5</text>
<text x="183.7" y="30.9">AO</text>
<text x="50.7" y="36.3">PC3</text>
<text x="50.7" y="38.1">VSSA</text>
<text x="50.7" y="39.8">VDDA</text>
<text x="50.7" y="41.6">PA0</text>
<text x="84" y="41.6">PC10</text>
<text x="84" y="39.8">PC11</text>
<text x="84" y="38.1">PC12</text>
<text x="84.9" y="36.3">PD2</text>
<text x="50.7" y="43.4">PA1</text>
<text x="50.7" y="45.2">PA2</text>
<text x="84.1" y="45.2">PA14</text>
<text x="84.1" y="43.4">PA15</text>
<text x="50.7" y="48.7">PA3</text>
<text x="50.7" y="50.5">VSS_1</text>
<text x="50.7" y="52.3">VDD_1</text>
<text x="82.9" y="48.7">VDD_3</text>
<text x="83" y="50.5">VSS_3</text>
<text x="84.1" y="52.3">PA13</text>
<text x="50.7" y="54.1">PA4</text>
<text x="50.7" y="55.8">PA5</text>
<text x="50.7" y="57.6">PA6</text>
<text x="50.7" y="59.4">PA7</text>
<text x="84.1" y="57.6">PA10</text>
<text x="84.1" y="55.8">PA11</text>
<text x="84.1" y="54.1">PA12</text>
<text x="85" y="59.4">PA9</text>
<text x="50.7" y="61.2">PC4</text>
<text x="50.7" y="62.9">PC5</text>
<text x="50.7" y="64.7">PB0</text>
<text x="84.9" y="64.7">PC8</text>
<text x="84.9" y="62.9">PC9</text>
<text x="85" y="61.2">PA8</text>
<text x="50.7" y="66.5">PB1</text>
<text x="50.7" y="68.3">PB2</text>
<text x="50.7" y="70.1">PB10</text>
<text x="50.7" y="71.8">PB11</text>
<text x="84.1" y="71.8">PB14</text>
<text x="84.1" y="70.1">PB15</text>
<text x="84.9" y="68.3">PC6</text>
<text x="84.9" y="66.5">PC7</text>
<text x="50.7" y="73.6">VSS_2</text>
<text x="50.7" y="75.4">VDD_2</text>
<text x="84.1" y="75.4">PB12</text>
<text x="84.1" y="73.6">PB13</text>
<text x="111.2" y="118.1">CS</text>
<text x="111.2" y="119.8">DO</text>
<text x="119.1" y="119.8">HOLD</text>
<text x="120.2" y="118.1">VCC</text>
<text x="214.3" y="114.5">NC(GND)_1</text>
<text x="214.3" y="116.3">C2P</text>
<text x="214.3" y="118.1">C2N</text>
<text x="214.3" y="119.8">C1P</text>
<text x="111.2" y="121.6">WP</text>
<text x="111.2" y="123.4">GND</text>
<text x="120.5" y="121.6">CLK</text>
<text x="122" y="123.4">DI</text>
<text x="214.3" y="121.6">C1N</text>
<text x="214.3" y="123.4">VBAT</text>
<text x="214.3" y="125.2">NC</text>
<text x="214.3" y="127">VSS</text>
<text x="214.3" y="128.7">VDD</text>
<text x="214.3" y="130.5">BS0</text>
<text x="214.3" y="132.3">BS1</text>
<text x="214.3" y="134.1">BS2</text>
<text x="214.3" y="135.8">CS#</text>
<text x="214.3" y="137.6">RES#</text>
<text x="214.3" y="139.4">D/C#</text>
<text x="214.3" y="141.2">R/W#</text>
<text x="214.3" y="143">E/RD#</text>
<text x="214.3" y="144.7">D0</text>
<text x="214.3" y="146.5">D1</text>
<text x="214.3" y="148.3">D2</text>
<text x="107.6" y="150.1">A0</text>
<text x="107.6" y="153.6">A1</text>
<text x="116.6" y="150.1">VCC</text>
<text x="117.4" y="153.6">WP</text>
<text x="214.3" y="150.1">D3</text>
<text x="214.3" y="151.8">D4</text>
<text x="214.3" y="153.6">D5</text>
<text x="214.3" y="155.4">D6</text>
<text x="107.6" y="157.2">A2</text>
<text x="107.6" y="160.7">GND</text>
<text x="116.7" y="160.7">SDA</text>
<text x="116.9" y="157.2">SCL</text>
<text x="214.3" y="157.2">D7</text>
<text x="214.3" y="159">IREF</text>
<text x="214.3" y="160.7">VCOMH</text>
<text x="79.2" y="166.1">1</text>
<text x="79.2" y="167.9">2</text>
<text x="214.3" y="162.5">VCC</text>
<text x="214.3" y="164.3">VLSS</text>
<text x="214.3" y="166.1">NC(GND)_2</text>
</g>
<g font-size="1.6" fill="#804040">
<text x="34.2" y="24.4">OSC_IN</text>
<text x="34.2" y="26.2">OSC_OUT</text>
<text x="34.2" y="28.1">NRST</text>
<text x="96.4" y="24.5">BOOT0</text>
<text x="96.4" y="26.2">OLED_D7</text>
<text x="96.4" y="28">OLED_D6</text>
<text x="96.4" y="29.8">OLED_D5</text>
<text x="172.9" y="29.8">MQ4_AO 4</text>
<text x="34.2" y="33.3">MQ4_AO</text>
<text x="96.4" y="31.5">OLED_D4</text>
<text x="96.4" y="33.3">OLED_D3</text>
<text x="96.4" y="35.2">LED1</text>
<text x="34.2" y="40.4">WK_UP</text>
<text x="96.4" y="38.7">IIC_SDA</text>
<text x="96.4" y="36.9">IIC_SCL</text>
<text x="96.4" y="44.1">SWCLK</text>
<text x="96.4" y="42.3">KEY1</text>
<text x="34.2" y="52.9">F_CS</text>
<text x="96.4" y="51.2">SWDIO</text>
<text x="34.2" y="54.7">SPI1_SCK</text>
<text x="34.2" y="56.4">SPI1_MISO</text>
<text x="34.2" y="58.2">SPI1_MOSI</text>
<text x="96.4" y="56.4">USART1_RX</text>
<text x="96.4" y="58.2">USART1_TX</text>
<text x="34.2" y="63.5">OLED_D0</text>
<text x="34.2" y="65.3">OLED_D1</text>
<text x="34.2" y="61.9">KEY0</text>
<text x="96.4" y="61.8">OLED_CS</text>
<text x="96.4" y="63.5">OLED_DC</text>
<text x="96.4" y="65.3">OLED_RW</text>
<text x="96.4" y="60.1">LED0</text>
<text x="34.2" y="67.1">OLED_D2</text>
<text x="34.2" y="68.9">CTL_BEEP</text>
<text x="96.4" y="67.1">OLED_RD</text>
<text x="36" y="106.2">OSC_IN</text>
<text x="36" y="115.1">OSC_OUT</text>
<text x="94.6" y="116.9">F_CS</text>
<text x="94.6" y="118.7">SPI1_MISO</text>
<text x="128.4" y="120.4">SPI1_SCK</text>
<text x="128.4" y="122.2">SPI1_MOSI</text>
<text x="20" y="129.4">BOOT0</text>
<text x="176.4" y="131.2">BS1</text>
<text x="176.4" y="133">BS2</text>
<text x="196" y="134.7">OLED_CS</text>
<text x="196" y="136.5">NRST</text>
<text x="36" y="138.3">NRST</text>
<text x="196" y="138.2">OLED_DC</text>
<text x="196" y="140">OLED_RW</text>
<text x="196" y="141.8">OLED_RD</text>
<text x="196" y="143.6">OLED_D0</text>
<text x="196" y="145.3">OLED_D1</text>
<text x="196" y="147.1">OLED_D2</text>
<text x="196" y="148.9">OLED_D3</text>
<text x="43.1" y="152.5">LED0</text>
<text x="130.2" y="156">IIC_SCL</text>
<text x="196" y="150.7">OLED_D4</text>
<text x="196" y="152.4">OLED_D5</text>
<text x="196" y="154.2">OLED_D6</text>
<text x="196" y="156">OLED_D7</text>
<text x="43.1" y="159.7">LED1</text>
<text x="130.2" y="159.6">IIC_SDA</text>
<text x="55.5" y="175.6">CTL_BEEP</text>
<text x="126.6" y="180.9">WK_UP</text>
<text x="126.6" y="191.7">KEY0</text>
<text x="21.7" y="193.4">SWCLK</text>
<text x="21.7" y="195.2">SWDIO</text>
<text x="60.9" y="196.9">USART1_TX</text>
<text x="60.9" y="198.7">USART1_RX</text>
<text x="126.6" y="202.3">KEY1</text>
</g>
<g font-size="1.6" fill="#f00">
<text x="161.1" y="25.3">VCC_5V_SENSOR</text>
<text x="16.4" y="32.4">{4}</text>
<text x="16.4" y="30.6">{4}</text>
<text x="20.1" y="32.4">ADC_USB</text>
<text x="20.1" y="30.6">ADC_BAT</text>
<text x="31" y="39.5">VDDA</text>
<text x="31.3" y="37.7">VSSA</text>
<text x="16.4" y="44.8">{3}</text>
<text x="20.1" y="44.8">USART2_TX</text>
<text x="16.6" y="48.4">{3}</text>
<text x="20.3" y="48.4">USART2_RX</text>
<text x="105.7" y="69.7">CTL_SENSOR</text>
<text x="105.8" y="71.5">CTL_GPRS</text>
<text x="116.1" y="71.5">{4}</text>
<text x="118.3" y="69.7">{4}</text>
<text x="105.7" y="73.3">GPRS_PWRKEY</text>
<text x="105.8" y="75">GPRS_RESET</text>
<text x="118.4" y="75">{3}</text>
<text x="120.2" y="73.3">{3}</text>
<text x="33.1" y="80.4">VCC_3.3V</text>
<text x="99.2" y="104.2">VCC_3.3V</text>
<text x="50.9" y="110.6">VCC_3.3V</text>
<text x="131.6" y="117.7">VCC_3.3V</text>
<text x="179.3" y="118.4">VCC_3.3V</text>
<text x="196.9" y="128.4">VCC_3.3V</text>
<text x="52.7" y="133.7">VCC_3.3V</text>
<text x="80" y="133.7">VDDA</text>
<text x="39.2" y="142.6">VCC_3.3V</text>
<text x="80" y="142.6">VSSA</text>
<text x="128.1" y="149.7">VCC_3.3V</text>
<text x="8.2" y="153.3">VCC_3.3V</text>
<text x="67.2" y="157.5">VCC_3.3V</text>
<text x="120.6" y="173.9">VCC_3.3V</text>
<text x="24.6" y="182.4">VCC_3.3V</text>
<text x="97.1" y="181.7">VCC_3.3V</text>
<text x="17.1" y="197.7">VCC_3.3V</text>
<text x="52.7" y="195.9">VCC_3.3V</text>
</g>
<g font-size=".7" fill="#003c77">
<text x="67.8" y="175.6">4.7K</text>
<text x="69" y="177.6" transform="rotate(-90 69 177.6)">47K</text>
</g>
</svg>
